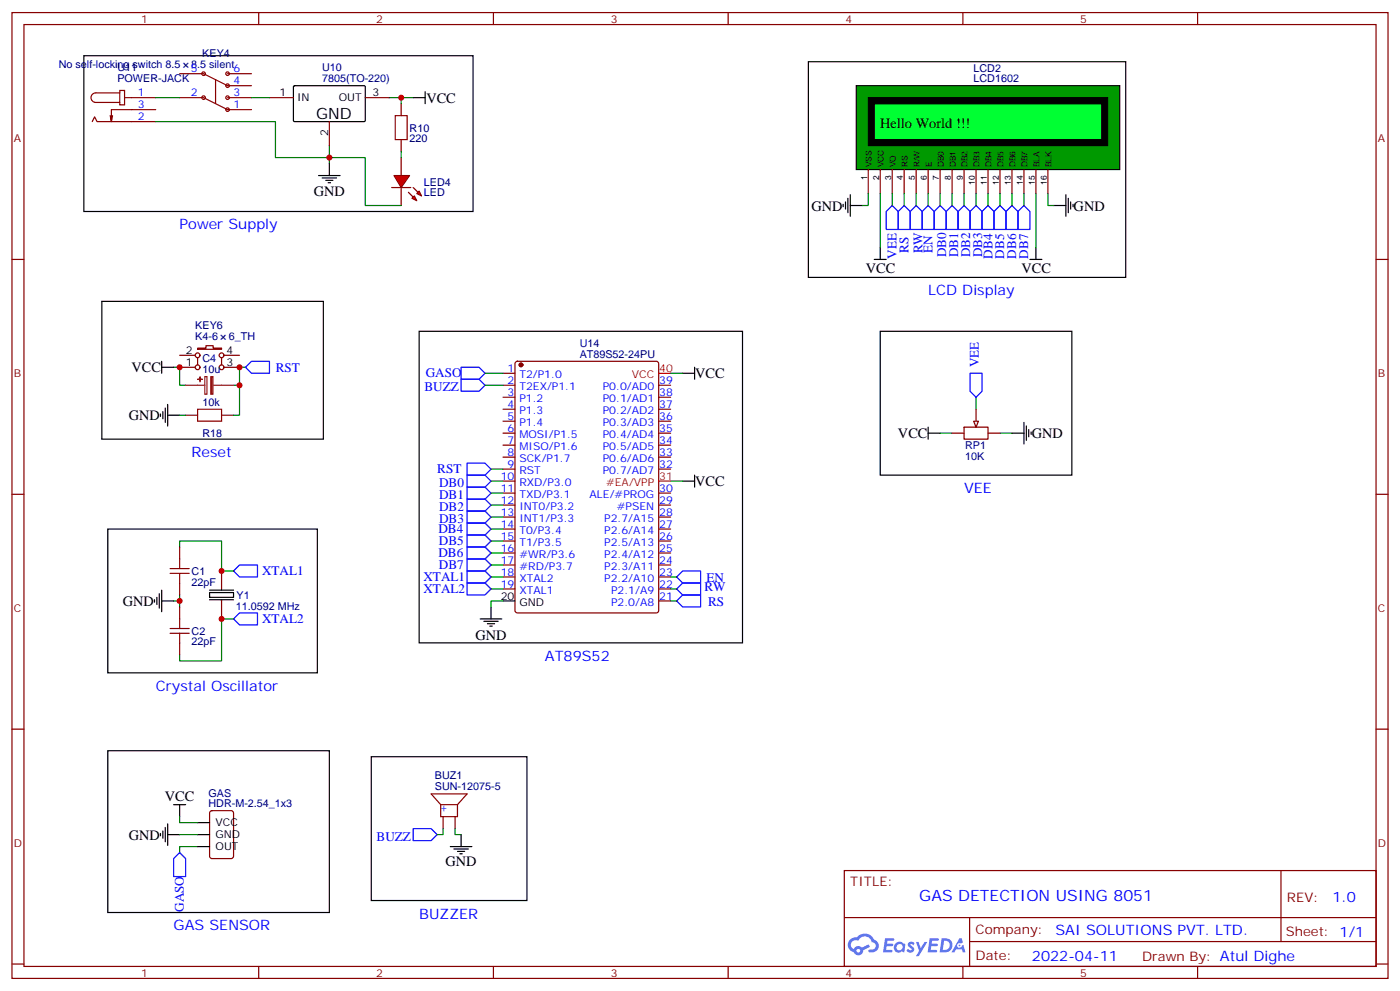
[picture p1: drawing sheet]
<svg xmlns="http://www.w3.org/2000/svg" width="412mm" height="292mm" viewBox="0 0 412 292" stroke-linecap="round" stroke-linejoin="round" font-family="sans-serif">
<g fill="none" stroke="#870000" stroke-width=".35">
<path d="M3.5 3.7h405.4v284.3h-405.4zM7.1 7.2h398.2v277.3h-398.2zM76.2 3.7v3.5M145.3 3.7v3.5M214.5 3.7v3.5M283.6 3.7v3.5M352.8 3.7v3.5M3.5 76.4h3.6M405.3 76.4h3.6M3.5 145.5h3.6M405.3 145.5h3.6M3.5 214.7h3.6"/>
<path d="M405.3 214.7h3.6M248.7 256.3h156.6v28.2h-156.6zM377.3 256.3v20.9M248.7 270.1h156.5M285.6 277.2h119.6M285.6 270.1v14.2M3.5 283.8h3.6M76.2 284.5v3.5M145.3 284.5v3.5M214.5 284.5v3.5M283.6 284.5v3.5M352.8 284.5v3.5"/>
<path d="M405.3 283.8h3.6"/>
</g>
<g fill="#5487ff">
<path d="M267.7 277.5a1.22 1.22 0 0 1 1.7 .2l-.4 .6a.47 .47 0 0 0-.3-.4 .47 .47 0 0 0-.5 .2l.1 .2a1.14 1.14 0 0 1 .8 1.8 1.14 1.14 0 0 1-1.9 0l-.2-.2 .5-.6 .7 .5a.29 .29 0 0 0 .3-.3 .29 .29 0 0 0-.2-.3 1.04 1.04 0 0 1-.6-1.7z"/>
<path d="M260.7 276.2h2.4l.3 .2-.2 .5-1.8 .1-.1 .8h1.5l.3 .4-.3 .4h-1.6l-.2 1.1h1.7l.2 .3-.2 .3-2.6 .1z"/>
<path d="M273.8 276.2h2.4l.3 .2-.1 .5-1.8 .1-.2 .8h1.6l.3 .4-.4 .4-1.6-.1-.1 1.1 1.7 .1 .2 .3-.2 .3-2.6 .1z"/>
<path d="M282.6 276.2h.7l.3 1.3-.6 .3a.69 .69 0 0 0-1 .3 .69 .69 0 0 0 .4 .9 .69 .69 0 0 0 .9-.6l.5-.2 .6 2.2h-.8l-.2-.9h-1.8l-.5 .9h-.8z"/>
<path d="M269.8 277.3h.8l.6 1.8 1.1-1.8h.9l-2.6 4.2h-.8l.9-1.5z"/>
<path d="M277.4 276.2l-.6 4.2h1.3a2.11 2.11 0 0 0 2.5-2.1 2.11 2.11 0 0 0-2.5-2.1zM278.1 277a1.39 1.39 0 0 1 1.7 1.4 1.39 1.39 0 0 1-1.8 1.2h-.3z"/>
<path d="M263.7 277.8a1.54 1.54 0 0 0-.1 2.2 1.54 1.54 0 0 0 2.2 .1l.6 .3 .3-2.3-.2-.3h-.4a1.49 1.49 0 0 0-2.4 0zM264 278.8a.94 .94 0 0 1 1.8 0 .94 .94 0 0 1-1.8 0z"/>
<path d="M250.4 276.6a2.18 2.18 0 0 0 1.1 3.7 1.44 1.44 0 0 0 1.6 .9 1.44 1.44 0 0 0 1.2-1.4l2-1.1-.5-.7-1.9 1a1.47 1.47 0 0 0-2.4 .4 1.39 1.39 0 0 1-.7-1.9 1.39 1.39 0 0 1 2-.5 2.12 2.12 0 0 1 2.2-1.3 2.12 2.12 0 0 1 1.9 1.7 1.14 1.14 0 0 1 1.1 1.4 1.14 1.14 0 0 1-1.7 .7 .43 .43 0 0 0-.5 .4 .43 .43 0 0 0 .4 .5 1.98 1.98 0 0 0 2.5-1.2 1.98 1.98 0 0 0-1.2-2.6 3.1 3.1 0 0 0-5.3-.6l-.9 .1zM252.3 279.9a.55 .55 0 0 1 1.1 0 .55 .55 0 0 1-1.1 0z"/>
<circle cx="282.6" cy="278.3" r=".26"/>
</g>
<path d="M24.7 16.4h114.6v45.9h-114.6zM86.5 25.4l.3-.2 20.6 .1 .2 .3-.1 10-.3 .2h-20.6l-.2-.3zM121.7 28.8h3.5M125.2 27v3.5M93.8 51.7h6.4M94.9 52.4h4.2M96 53.1h2.1M96.7 53.8h.7M97 48.2v3.5" fill="none" stroke="#000" stroke-width=".35"/>
<path d="M114.7 28.8h7M97 42.9v5.3" fill="none" stroke="#008700" stroke-width=".35"/>
<path d="M27.2 35.8l.7-1.4 .7 1.4h17.3M33.2 34l-.4 1.8M35.3 26.6h1.4v4.3h-1.4zM35.3 27.3h-7.1a1.41 1.41 0 0 0-1.4 1.5 1.41 1.41 0 0 0 1.4 1.4h7.1M36.7 28.8h9.2M45.9 32.3h-13.1v3.5l-.3-1.8M79.4 28.8h7M97 35.8v7.1M107.6 28.8h7.1M118.2 30.5v3.5M118.2 41.1v3.5" fill="none" stroke="#870000" stroke-width=".35"/>
<path d="M116.4 34h3.5v7.1h-3.5z" fill="none" stroke="#a10000" stroke-width=".35"/>
<g fill="#f00" stroke="#870000" stroke-width=".35">
<path d="M116.1 51.7h4.5l-2.4 3.5z"/>
<path d="M115.4 55.2h5.6z"/>
</g>
<g fill="#870000" stroke="#870000" stroke-width=".35">
<path d="M121.7 55.2l1.4 1.4z"/>
<path d="M120.3 56.6l1.4 1.4z"/>
</g>
<g fill="#f00" stroke="#870000" stroke-width=".35">
<path d="M123.5 56.3l.7 1.4-1.4-.7z"/>
<path d="M121.4 58.4l.7-.7 .7 1.4z"/>
</g>
<g fill="none" stroke="#870000" stroke-width=".35">
<path d="M52.9 28.8h7.1M52.9 21.7h7.1M67 32.3h7.1M67 28.8h7.1M67 21.7h7.1M67 25.2h7.1M118.2 46.4v5.3M118.2 55.2v5.3M52.9 108.1h4.6M52.9 104.6h4.6M58.2 102.5h2.5v-.7h2.1v.7h2.5v.3h-7.1zM58.2 105.3v2.1"/>
<path d="M65.3 105.3v2.1M66 108.1h4.6M66 104.6h4.6M148.2 109.9h3.5M148.2 113.4h3.5M148.2 116.9h3.5M151.9 106.6l.5-.2h40.9l.7 .4v72.9l-.4 .7h-41.2l-.7-.4v-72.9zM194 113.4h3.6M194 116.9h3.6M54.7 122.2h3.5M65.3 122.2h3.5M148.2 120.5h3.5"/>
<path d="M148.2 124h3.5M148.2 127.5h3.5M148.2 131.1h3.5M148.2 134.6h3.5M148.2 138.1h3.5M194 120.5h3.6M194 124h3.6M194 127.5h3.6M194 131.1h3.6M194 134.6h3.6M194 138.1h3.6M148.2 141.6h3.5"/>
<path d="M148.2 145.2h3.5M148.2 148.7h3.5M148.2 152.2h3.5M148.2 155.8h3.5M148.2 159.3h3.5M194 145.2h3.6M194 148.7h3.6M194 152.2h3.6M194 155.8h3.6M194 159.3h3.6M52.9 161v3.6M52.9 171.6v3.6"/>
<path d="M52.9 178.7v3.5M65.3 168.1v5.6M65.3 176.6v5.6M148.2 162.8h3.5M148.2 166.3h3.5M148.2 169.9h3.5M148.2 173.4h3.5M194 162.8h3.6M194 166.3h3.6M194 169.9h3.6M194 173.4h3.6M194 176.9h3.6"/>
<path d="M52.9 189.3v3.5M62 238.9l.4-.2h5.7l.6 .4 .1 13-.5 .6-5.9 .1-.6-.5-.1-12.9zM129.8 236.9l-2.8-3.2h10.6l-2.8 3.2M129.8 236.9h5M129.8 236.9v3.5h5v-3.5M130.5 240.4v3.5M134.1 240.4v3.5"/>
<circle cx="58.2" cy="104.6" r=".71"/>
<circle cx="58.2" cy="108.1" r=".71"/>
<circle cx="65.3" cy="104.6" r=".71"/>
<circle cx="65.3" cy="108.1" r=".71"/>
</g>
<g fill="none" stroke="#008700" stroke-width=".35">
<path d="M45.9 35.8h35.2v10.6h26.5v14.1h10.6M45.9 28.8h7M74.1 28.8h5.3M118.2 28.8v1.7M118.2 44.6v1.8M51.2 108.1h1.7v5.3h1.8M70.6 113.4v8.8h-1.8M72.3 108.1h-1.7v5.3h-1.8M142.9 109.9h5.3M142.9 113.4h5.3M197.6 109.9h3.5M52.9 122.2h1.8"/>
<path d="M144.6 138.1h3.6M197.6 141.6h3.5M51.2 176.9h1.7M52.9 161v-1.7h12.4v8.8h3.5M52.9 175.2v3.5M144.6 169.9h3.6M144.6 173.4h3.6M148.2 176.9h-3.6v1.8M68.8 182.2h-3.5v12.4h-12.4v-1.8M52.9 240.4v1.8h5.3M52.9 245.7h5.3M58.2 249.2h-5.3v1.8"/>
<path d="M130.5 243.9v1.8h-1.7M134.1 243.9v1.8h1.7"/>
</g>
<g fill="none" stroke="#900" stroke-width=".35">
<path d="M60 28.8l7 3.5M60 21.7l7 3.5M63.5 23.5v7"/>
<circle cx="60" cy="28.8" r=".53"/>
<circle cx="60" cy="21.7" r=".53"/>
<circle cx="67" cy="32.3" r=".53"/>
<circle cx="67" cy="25.2" r=".53"/>
<circle cx="67" cy="21.7" r=".53"/>
<circle cx="67" cy="28.8" r=".53"/>
</g>
<g fill="none" stroke="#000" stroke-width=".35">
<path d="M30 88.7h65.2v40.6h-65.2zM123.5 97.5h95.2v91.8h-95.2zM47.6 106.4v3.5M47.6 108.1h3.6M49.4 119.1v6.3M201.1 109.9h3.5M204.6 108.1v3.6M47.3 121.9v.7M48 121.2v2.1M48.7 120.1v4.3M49.4 122.2h3.5M204.6 139.9v3.5"/>
<path d="M31.7 155.8h61.8v42.3h-61.8zM201.1 141.6h3.5M45.5 176.6v.7M46.2 175.9v2.1M46.9 174.8v4.2M47.6 176.9h3.6M47.6 173.7v6.4M61.7 174.4h7.1v1.5h-7.1zM61.7 173.7h7.1M61.7 176.6h7.1M144.6 178.7v3.5M148.2 176.9h3.5"/>
<path d="M141.5 182.2h6.3M142.5 182.9h4.3M143.6 183.6h2.1M144.3 184.3h.7M31.7 221h65.3v47.6h-65.3zM51.2 236.9h3.5M52.9 236.9v3.5M109.4 222.8h45.8v42.3h-45.8zM47.3 245.4v.7M48 244.7v2.1M48.7 243.6v4.2M49.4 242.5v6.4"/>
<path d="M49.4 245.7h3.5M58.2 245.7h3.5M58.2 249.2h3.5M58.2 242.2h3.5M132.6 249.2h6.4M133.7 249.9h4.2M134.8 250.6h2.1M135.5 251.4h.7M135.8 245.7v3.5"/>
</g>
<path d="M72.3 108.1l1.8-1.7h5.3v3.5h-5.3zM135.8 108.1h5.3l1.8 1.8-1.8 1.8h-5.3zM135.8 111.7h5.3l1.8 1.7-1.8 1.8h-5.3zM137.6 136.3h5.3l1.7 1.8-1.7 1.8h-5.3zM68.8 168.1l1.8-1.8h5.2v3.6h-5.2zM137.6 168.1h5.3l1.7 1.8-1.7 1.7h-5.3zM137.6 171.6h5.3l1.7 1.8-1.7 1.8h-5.3zM68.8 182.2l1.8-1.8h5.2v3.6h-5.2zM51.2 252.8l1.7-1.8 1.8 1.8v5.3h-3.5zM121.7 243.9h5.3l1.8 1.8-1.8 1.8h-5.3z" fill="none" stroke="#00f" stroke-width=".35"/>
<path d="M58.2 120.5h7.1v3.5h-7.1zM50.1 168.8h5.6M50.1 167.4h5.6M52.9 164.6v2.8M52.9 168.8v2.8M50.1 186.4h5.6M50.1 185h5.6M52.9 182.2v2.8M52.9 186.4v2.9" fill="none" stroke="#a10000" stroke-width=".35"/>
<path d="M54.7 113.4h5.6M60.3 110.9h.7v5.2h-.7zM62.8 113.4h6" fill="none" stroke="#8c2424" stroke-width=".35"/>
<g fill="#8c2424" stroke="#8c2424" stroke-width=".35">
<path d="M62.1 110.9h.6v5.2h-.6z"/>
<path d="M58.9 110.9v1.5z"/>
<path d="M58.2 111.7h1.4z"/>
</g>
<circle cx="153.5" cy="107.4" r=".53" fill="#870000" stroke="#870000" stroke-width=".35"/>
<path d="M194 109.9h3.6M194 141.6h3.6" fill="none" stroke="#f00" stroke-width=".35"/>
<path d="M252.2 25.2h77.6v24.7h-77.6z" fill="#090" stroke="#000" stroke-width=".35"/>
<g fill="none" stroke="#870000" stroke-width=".35">
<path d="M255.8 49.9v7.1M259.3 49.9v7.1M262.8 49.9v7.1M266.3 49.9v7.1M269.9 49.9v7.1M273.4 49.9v7.1M276.9 49.9v7.1M280.5 49.9v7.1M284 49.9v7.1M287.5 49.9v7.1M291 49.9v7.1M294.6 49.9v7.1"/>
<path d="M298.1 49.9v7.1M301.6 49.9v7.1M305.2 49.9v7.1M308.7 49.9v7.1"/>
</g>
<path d="M255.8 28.8h70.5v14.1h-70.5z" fill="#000" stroke="#000" stroke-width=".35"/>
<path d="M257.5 30.5h67.1v10.6h-67.1z" fill="none" stroke="#000" stroke-width=".35"/>
<path d="M257.5 30.5h67.1v10.6h-67.1z" fill="#0f3" stroke="#000" stroke-width=".35"/>
<path d="M259.3 97.5h56.4v42.4h-56.4zM273.4 127.5h3.5M273.4 125.8v3.5M298.1 127.5h3.5M301.6 124.4v6.3M302.3 125.4v4.2M303 126.5v2.1M303.7 127.2v.7" fill="none" stroke="#000" stroke-width=".35"/>
<path d="M287.5 116.9v3.6M276.9 127.5h3.6M294.6 127.5h3.5" fill="none" stroke="#008700" stroke-width=".35"/>
<path d="M285.8 109.9h3.5v5.3l-1.8 1.7-1.7-1.7z" fill="none" stroke="#00f" stroke-width=".35"/>
<path d="M280.5 127.5h3.5M284 125.8h7v3.5h-7zM287.5 120.5v3.5M291 127.5h3.6" fill="none" stroke="#870000" stroke-width=".35"/>
<path d="M286.8 124h1.4l-.7 1.8z" fill="#f0f0f0" stroke="#870000" stroke-width=".35"/>
<g fill="none" stroke="#00f" stroke-width=".35">
<path d="M262.8 60.5l1.8 1.8v5.3h-3.5v-5.3zM266.3 60.5l1.8 1.8v5.3h-3.5v-5.3zM269.9 60.5l1.7 1.8v5.3h-3.5v-5.3zM271.6 62.3l1.8-1.8 1.8 1.8v5.3h-3.6zM276.9 60.5l1.8 1.8v5.3h-3.5v-5.3zM278.7 62.3l1.8-1.8 1.7 1.8v5.3h-3.5zM284 60.5l1.8 1.8v5.3h-3.6v-5.3zM287.5 60.5l1.8 1.8v5.3h-3.5v-5.3zM291 60.5l1.8 1.8v5.3h-3.5v-5.3zM294.6 60.5l1.7 1.8v5.3h-3.5v-5.3zM298.1 60.5l1.8 1.8v5.3h-3.6v-5.3zM301.6 60.5l1.8 1.8v5.3h-3.5v-5.3z"/>
<path d="M137.6 139.9h5.3l1.7 1.7-1.7 1.8h-5.3zM137.6 154h5.3l1.7 1.8-1.7 1.7h-5.3zM137.6 157.5h5.3l1.7 1.8-1.7 1.7h-5.3zM137.6 143.4h5.3l1.7 1.8-1.7 1.7h-5.3zM137.6 146.9h5.3l1.7 1.8-1.7 1.8h-5.3zM137.6 150.5h5.3l1.7 1.7-1.7 1.8h-5.3zM137.6 161h5.3l1.7 1.8-1.7 1.8h-5.3zM137.6 164.6h5.3l1.7 1.7-1.7 1.8h-5.3zM199.3 176.9l1.8-1.7h5.3v3.5h-5.3zM199.3 169.9l1.8-1.8h5.3v3.5h-5.3zM201.1 171.6h5.3v3.6h-5.3l-1.8-1.8z"/>
</g>
<g fill="none" stroke="#008700" stroke-width=".35">
<path d="M255.8 57v3.5h-1.8M259.3 57v15.8M262.8 57v3.5M266.3 57v3.5M269.9 57v3.5M273.4 57v3.5M276.9 57v3.5M280.5 57v3.5M284 57v3.5M287.5 57v3.5M291 57v3.5M294.6 57v3.5"/>
<path d="M298.1 57v3.5M301.6 57v3.5M305.2 57v15.8M308.7 57v3.5h1.7M144.6 159.3h3.6M144.6 155.8h3.6M144.6 152.2h3.6M144.6 148.7h3.6M144.6 145.2h3.6M144.6 141.6h3.6M144.6 166.3h3.6M144.6 162.8h3.6"/>
<path d="M197.6 176.9h1.7M197.6 173.4h1.7M197.6 169.9h1.7"/>
</g>
<g fill="none" stroke="#000" stroke-width=".35">
<path d="M238.1 18.2h93.5v63.5h-93.5zM249.1 59.4v2.2M249.8 58.4v4.2M250.5 57.3v6.4M314 57.3v6.4M314.7 58.4v4.2M315.4 59.4v2.2M248.4 60.1v.8M250.5 60.5h3.5M257.5 76.4h3.6M259.3 72.8v3.6M303.4 76.4h3.5"/>
<path d="M305.2 72.8v3.6M310.4 60.5h3.6M316.1 60.1v.8"/>
</g>
<g fill="#c00">
<circle cx="118.2" cy="28.8" r=".88"/>
<circle cx="97" cy="46.4" r=".88"/>
<circle cx="65.3" cy="168.1" r=".88"/>
<circle cx="65.3" cy="182.2" r=".88"/>
<circle cx="52.9" cy="176.9" r=".88"/>
<circle cx="70.6" cy="108.1" r=".88"/>
<circle cx="52.9" cy="108.1" r=".88"/>
<circle cx="70.6" cy="113.4" r=".88"/>
</g>
<text font-size="4.6" x="93.1" y="35.1">GND</text>
<text font-size="4.6" fill="#00f" x="270.8" y="265.3">GAS DETECTION USING 8051</text>
<g font-size="4.2">
<text x="125.6" y="30.2">VCC</text>
<text x="259.3" y="37.6">Hello World !!!</text>
<text x="92.4" y="57.8">GND</text>
<text x="239" y="62">GND</text>
<text x="316.3" y="62">GND</text>
<text x="255" y="80.4">VCC</text>
<text x="300.9" y="80.4">VCC</text>
<text x="38.7" y="109.5">VCC</text>
<text x="204.8" y="111.4">VCC</text>
<text x="37.9" y="123.6">GND</text>
<text x="264.5" y="128.9">VCC</text>
<text x="303.9" y="128.9">GND</text>
<text x="204.8" y="143.1">VCC</text>
<text x="36.2" y="178.3">GND</text>
<text x="140.1" y="188.3">GND</text>
<text x="48.6" y="235.9">VCC</text>
<text x="37.9" y="247.2">GND</text>
<text x="131.2" y="254.9">GND</text>
</g>
<g font-size="4.2" fill="#00f">
<text x="52.9" y="67.6">Power Supply</text>
<text x="273.4" y="87">LCD Display</text>
<text x="56.4" y="134.6">Reset</text>
<text x="284" y="145.2">VEE</text>
<text x="160.5" y="194.6">AT89S52</text>
<text x="45.9" y="203.4">Crystal Oscillator</text>
<text x="392.5" y="265.6">1.0</text>
<text x="51.2" y="273.9">GAS SENSOR</text>
<text x="123.5" y="270.4">BUZZER</text>
<text x="310.9" y="275.1">SAI SOLUTIONS PVT. LTD.</text>
<text x="304" y="282.9">2022-04-11</text>
</g>
<g font-size="3.9" fill="#00f">
<text x="264.1" y="76.2" transform="rotate(-90 264.1 76.2)">VEE</text>
<text x="267.6" y="74.4" transform="rotate(-90 267.6 74.4)">RS</text>
<text x="271.7" y="74.6" transform="rotate(-90 271.7 74.6)">RW</text>
<text x="274.7" y="74.4" transform="rotate(-90 274.7 74.4)">EN</text>
<text x="278.7" y="75.8" transform="rotate(-90 278.7 75.8)">DB0</text>
<text x="282.3" y="75.8" transform="rotate(-90 282.3 75.8)">DB1</text>
<text x="285.8" y="75.8" transform="rotate(-90 285.8 75.8)">DB2</text>
<text x="289.3" y="75.8" transform="rotate(-90 289.3 75.8)">DB3</text>
<text x="292.3" y="76.2" transform="rotate(-90 292.3 76.2)">DB4</text>
<text x="295.8" y="76.2" transform="rotate(-90 295.8 76.2)">DB5</text>
<text x="299.4" y="76.2" transform="rotate(-90 299.4 76.2)">DB6</text>
<text x="302.9" y="76.2" transform="rotate(-90 302.9 76.2)">DB7</text>
<text x="81.2" y="109.4">RST</text>
<text x="125.4" y="111.1">GASO</text>
<text x="288.4" y="108.1" transform="rotate(-90 288.4 108.1)">VEE</text>
<text x="125" y="115.2">BUZZ</text>
<text x="128.8" y="139.4">RST</text>
<text x="129.3" y="143.4">DB0</text>
<text x="129.3" y="147">DB1</text>
<text x="129.3" y="150.5">DB2</text>
<text x="129.3" y="154">DB3</text>
<text x="129.2" y="156.9">DB4</text>
<text x="129.3" y="160.4">DB5</text>
<text x="129.2" y="163.9">DB6</text>
<text x="129.3" y="167.5">DB7</text>
<text x="77.2" y="169.4">XTAL1</text>
<text x="124.7" y="171.1">XTAL1</text>
<text x="208.1" y="171.2">EN</text>
<text x="124.7" y="174.6">XTAL2</text>
<text x="207.5" y="174.1">RW</text>
<text x="208.6" y="178.3">RS</text>
<text x="77.2" y="183.5">XTAL2</text>
<text x="110.9" y="247.5">BUZZ</text>
<text x="54.2" y="268.5" transform="rotate(-90 54.2 268.5)">GASO</text>
</g>
<g font-size="3.9" fill="#800">
<text x="250.5" y="260.9">TITLE:</text>
<text x="379.1" y="265.6">REV:</text>
<text x="287.4" y="275.1">Company:</text>
<text x="378.7" y="275.7">Sheet: 1/1</text>
<text x="287.4" y="282.8">Date:</text>
<text x="336.4" y="282.8">Drawn By: Atul Dighe</text>
</g>
<g font-size="3.2" fill="#800">
<text x="41.6" y="6.7">1</text>
<text x="110.8" y="6.7">2</text>
<text x="179.9" y="6.7">3</text>
<text x="249.1" y="6.7">4</text>
<text x="318.2" y="6.7">5</text>
<text x="4.1" y="41.8">A</text>
<text x="405.9" y="41.8">A</text>
<text x="4.1" y="110.9">B</text>
<text x="405.9" y="110.9">B</text>
<text x="4.1" y="180.1">C</text>
<text x="405.9" y="180.1">C</text>
<text x="4.1" y="249.2">D</text>
<text x="405.9" y="249.2">D</text>
<text x="41.6" y="287.5">1</text>
<text x="110.8" y="287.5">2</text>
<text x="179.9" y="287.5">3</text>
<text x="249.1" y="287.5">4</text>
<text x="318.2" y="287.5">5</text>
</g>
<g font-size="3.2" fill="#000080">
<text x="59.6" y="16.9">KEY4</text>
<text x="17.3" y="19.9">No self-locking switch 8.5</text>
<text x="34.6" y="20.8">U11</text>
<text x="56.3" y="19.9">8.5 silent</text>
<text x="94.9" y="20.8">U10</text>
<text x="286.8" y="21.1">LCD2</text>
<text x="34.6" y="24">POWER-JACK</text>
<text x="94.9" y="24">7805(TO-220)</text>
<text x="286.8" y="24.2">LCD1602</text>
<text x="120.6" y="41.9">220</text>
<text x="120.6" y="38.8">R10</text>
<text x="124.9" y="57.7">LED</text>
<text x="124.9" y="54.7">LED4</text>
<text x="57.5" y="100">K4-6</text>
<text x="57.5" y="96.9">KEY6</text>
<text x="67.4" y="100">6_TH</text>
<text x="59.6" y="106.7">C4</text>
<text x="170.8" y="105.3">AT89S52-24PU</text>
<text x="170.8" y="102.2">U14</text>
<text x="59.6" y="109.8">10u</text>
<text x="59.6" y="119.4">10k</text>
<text x="59.6" y="128.7">R18</text>
<text x="284.3" y="135.4">10K</text>
<text x="284.3" y="132.3">RP1</text>
<text x="56.4" y="172.4">22pF</text>
<text x="56.4" y="169.3">C1</text>
<text x="69.5" y="179.4">11.0592 MHz</text>
<text x="69.7" y="176.4">Y1</text>
<text x="56.4" y="190">22pF</text>
<text x="56.4" y="186.9">C2</text>
<text x="128.1" y="232.7">SUN-12075-5</text>
<text x="128.1" y="229.4">BUZ1</text>
<text x="61.4" y="237.6">HDR-M-2.54_1x3</text>
<text x="61.4" y="234.5">GAS</text>
</g>
<g font-size="3.2" fill="#00f">
<text x="56.2" y="21.3">5</text>
<text x="68.8" y="21.3">6</text>
<text x="40.6" y="28.4">1</text>
<text x="56.2" y="28.4">2</text>
<text x="68.8" y="28.4">3</text>
<text x="68.8" y="24.9">4</text>
<text x="40.6" y="35.5">2</text>
<text x="40.6" y="31.9">3</text>
<text x="68.8" y="31.9">1</text>
<text x="149.5" y="109.5">1</text>
<text x="149.5" y="113.1">2</text>
<text x="153" y="111.3">T2/P1.0</text>
<text x="194.2" y="113.1">39</text>
<text x="149.5" y="116.6">3</text>
<text x="153" y="114.8">T2EX/P1.1</text>
<text x="153" y="118.4">P1.2</text>
<text x="177.6" y="118.4">P0.1/AD1</text>
<text x="177.6" y="114.8">P0.0/AD0</text>
<text x="194.2" y="116.6">38</text>
<text x="149.5" y="120.1">4</text>
<text x="149.5" y="123.6">5</text>
<text x="153" y="121.9">P1.3</text>
<text x="153" y="125.4">P1.4</text>
<text x="177.6" y="125.4">P0.3/AD3</text>
<text x="177.6" y="121.9">P0.2/AD2</text>
<text x="194.2" y="123.6">36</text>
<text x="194.2" y="120.1">37</text>
<text x="149.5" y="127.2">6</text>
<text x="149.5" y="130.7">7</text>
<text x="153" y="128.9">MOSI/P1.5</text>
<text x="177.6" y="128.9">P0.4/AD4</text>
<text x="194.2" y="130.7">34</text>
<text x="194.2" y="127.2">35</text>
<text x="149.5" y="134.2">8</text>
<text x="149.5" y="137.8">9</text>
<text x="153" y="132.5">MISO/P1.6</text>
<text x="153" y="136">SCK/P1.7</text>
<text x="177.6" y="136">P0.6/AD6</text>
<text x="177.6" y="132.5">P0.5/AD5</text>
<text x="194.2" y="137.8">32</text>
<text x="194.2" y="134.2">33</text>
<text x="147.5" y="141.3">10</text>
<text x="153" y="139.5">RST</text>
<text x="153" y="143.1">RXD/P3.0</text>
<text x="177.6" y="139.5">P0.7/AD7</text>
<text x="147.5" y="144.8">11</text>
<text x="147.5" y="148.3">12</text>
<text x="153" y="146.6">TXD/P3.1</text>
<text x="173.7" y="146.6">ALE/#PROG</text>
<text x="194.2" y="148.3">29</text>
<text x="194.2" y="144.8">30</text>
<text x="147.5" y="151.9">13</text>
<text x="147.5" y="155.4">14</text>
<text x="153" y="150.1">INT0/P3.2</text>
<text x="153" y="153.6">INT1/P3.3</text>
<text x="178" y="153.6">P2.7/A15</text>
<text x="181.7" y="150.1">#PSEN</text>
<text x="194.2" y="155.4">27</text>
<text x="194.2" y="151.9">28</text>
<text x="147.5" y="158.9">15</text>
<text x="153" y="157.2">T0/P3.4</text>
<text x="153" y="160.7">T1/P3.5</text>
<text x="178" y="160.7">P2.5/A13</text>
<text x="178" y="157.2">P2.6/A14</text>
<text x="194.2" y="158.9">26</text>
<text x="147.5" y="162.5">16</text>
<text x="147.5" y="166">17</text>
<text x="153" y="164.2">#WR/P3.6</text>
<text x="153" y="167.7">#RD/P3.7</text>
<text x="178" y="167.7">P2.3/A11</text>
<text x="178" y="164.2">P2.4/A12</text>
<text x="194.2" y="166">24</text>
<text x="194.2" y="162.5">25</text>
<text x="147.5" y="169.5">18</text>
<text x="147.5" y="173">19</text>
<text x="153" y="171.3">XTAL2</text>
<text x="178" y="171.3">P2.2/A10</text>
<text x="194.2" y="173">22</text>
<text x="194.2" y="169.5">23</text>
<text x="153" y="174.8">XTAL1</text>
<text x="180" y="178.3">P2.0/A8</text>
<text x="180" y="174.8">P2.1/A9</text>
<text x="194.2" y="176.6">21</text>
<text x="131.6" y="239.4" transform="rotate(-90 131.6 239.4)">+</text>
</g>
<g font-size="3.2">
<text x="82.3" y="28.4">1</text>
<text x="87.5" y="29.8">IN</text>
<text x="99.8" y="29.8">OUT</text>
<text x="109.7" y="28.4">3</text>
<text x="96.7" y="39.9" transform="rotate(-90 96.7 39.9)">2</text>
<text x="54.8" y="107.8">1</text>
<text x="54.8" y="104.2">2</text>
<text x="66.7" y="107.8">3</text>
<text x="66.7" y="104.2">4</text>
<text x="147.5" y="176.6">20</text>
<text x="153" y="178.3">GND</text>
<text x="63.5" y="243.2">VCC</text>
<text x="63.5" y="250.3">OUT</text>
<text x="63.5" y="246.8">GND</text>
</g>
<g font-size="3.2" fill="#f00">
<text x="186.1" y="111.3">VCC</text>
<text x="194.2" y="109.5">40</text>
<text x="178.5" y="143.1">#EA/VPP</text>
<text x="194.2" y="141.3">31</text>
</g>
<g font-size="2.5">
<text x="255.4" y="53.1" transform="rotate(-90 255.4 53.1)">1</text>
<text x="256.8" y="49.2" transform="rotate(-90 256.8 49.2)">VSS</text>
<text x="258.9" y="53.1" transform="rotate(-90 258.9 53.1)">2</text>
<text x="260.3" y="49.2" transform="rotate(-90 260.3 49.2)">VCC</text>
<text x="262.5" y="53.1" transform="rotate(-90 262.5 53.1)">3</text>
<text x="263.9" y="49.2" transform="rotate(-90 263.9 49.2)">VO</text>
<text x="266" y="53.1" transform="rotate(-90 266 53.1)">4</text>
<text x="267.4" y="49.2" transform="rotate(-90 267.4 49.2)">RS</text>
<text x="269.5" y="53.1" transform="rotate(-90 269.5 53.1)">5</text>
<text x="270.9" y="49.2" transform="rotate(-90 270.9 49.2)">R/W</text>
<text x="273" y="53.1" transform="rotate(-90 273 53.1)">6</text>
<text x="274.5" y="49.2" transform="rotate(-90 274.5 49.2)">E</text>
<text x="276.6" y="53.1" transform="rotate(-90 276.6 53.1)">7</text>
<text x="278" y="49.2" transform="rotate(-90 278 49.2)">DB0</text>
<text x="280.1" y="53.1" transform="rotate(-90 280.1 53.1)">8</text>
<text x="281.5" y="49.2" transform="rotate(-90 281.5 49.2)">DB1</text>
<text x="283.6" y="53.1" transform="rotate(-90 283.6 53.1)">9</text>
<text x="285" y="49.2" transform="rotate(-90 285 49.2)">DB2</text>
<text x="288.6" y="49.2" transform="rotate(-90 288.6 49.2)">DB3</text>
<text x="292.1" y="49.2" transform="rotate(-90 292.1 49.2)">DB4</text>
<text x="295.6" y="49.2" transform="rotate(-90 295.6 49.2)">DB5</text>
<text x="299.2" y="49.2" transform="rotate(-90 299.2 49.2)">DB6</text>
<text x="302.7" y="49.2" transform="rotate(-90 302.7 49.2)">DB7</text>
<text x="306.2" y="49.2" transform="rotate(-90 306.2 49.2)">BLA</text>
<text x="309.7" y="49.2" transform="rotate(-90 309.7 49.2)">BLK</text>
<text x="287.2" y="54.4" transform="rotate(-90 287.2 54.4)">10</text>
<text x="290.7" y="54.4" transform="rotate(-90 290.7 54.4)">11</text>
<text x="294.2" y="54.4" transform="rotate(-90 294.2 54.4)">12</text>
<text x="297.7" y="54.4" transform="rotate(-90 297.7 54.4)">13</text>
<text x="301.3" y="54.4" transform="rotate(-90 301.3 54.4)">14</text>
<text x="304.8" y="54.4" transform="rotate(-90 304.8 54.4)">15</text>
<text x="308.3" y="54.4" transform="rotate(-90 308.3 54.4)">16</text>
</g>
</svg>
